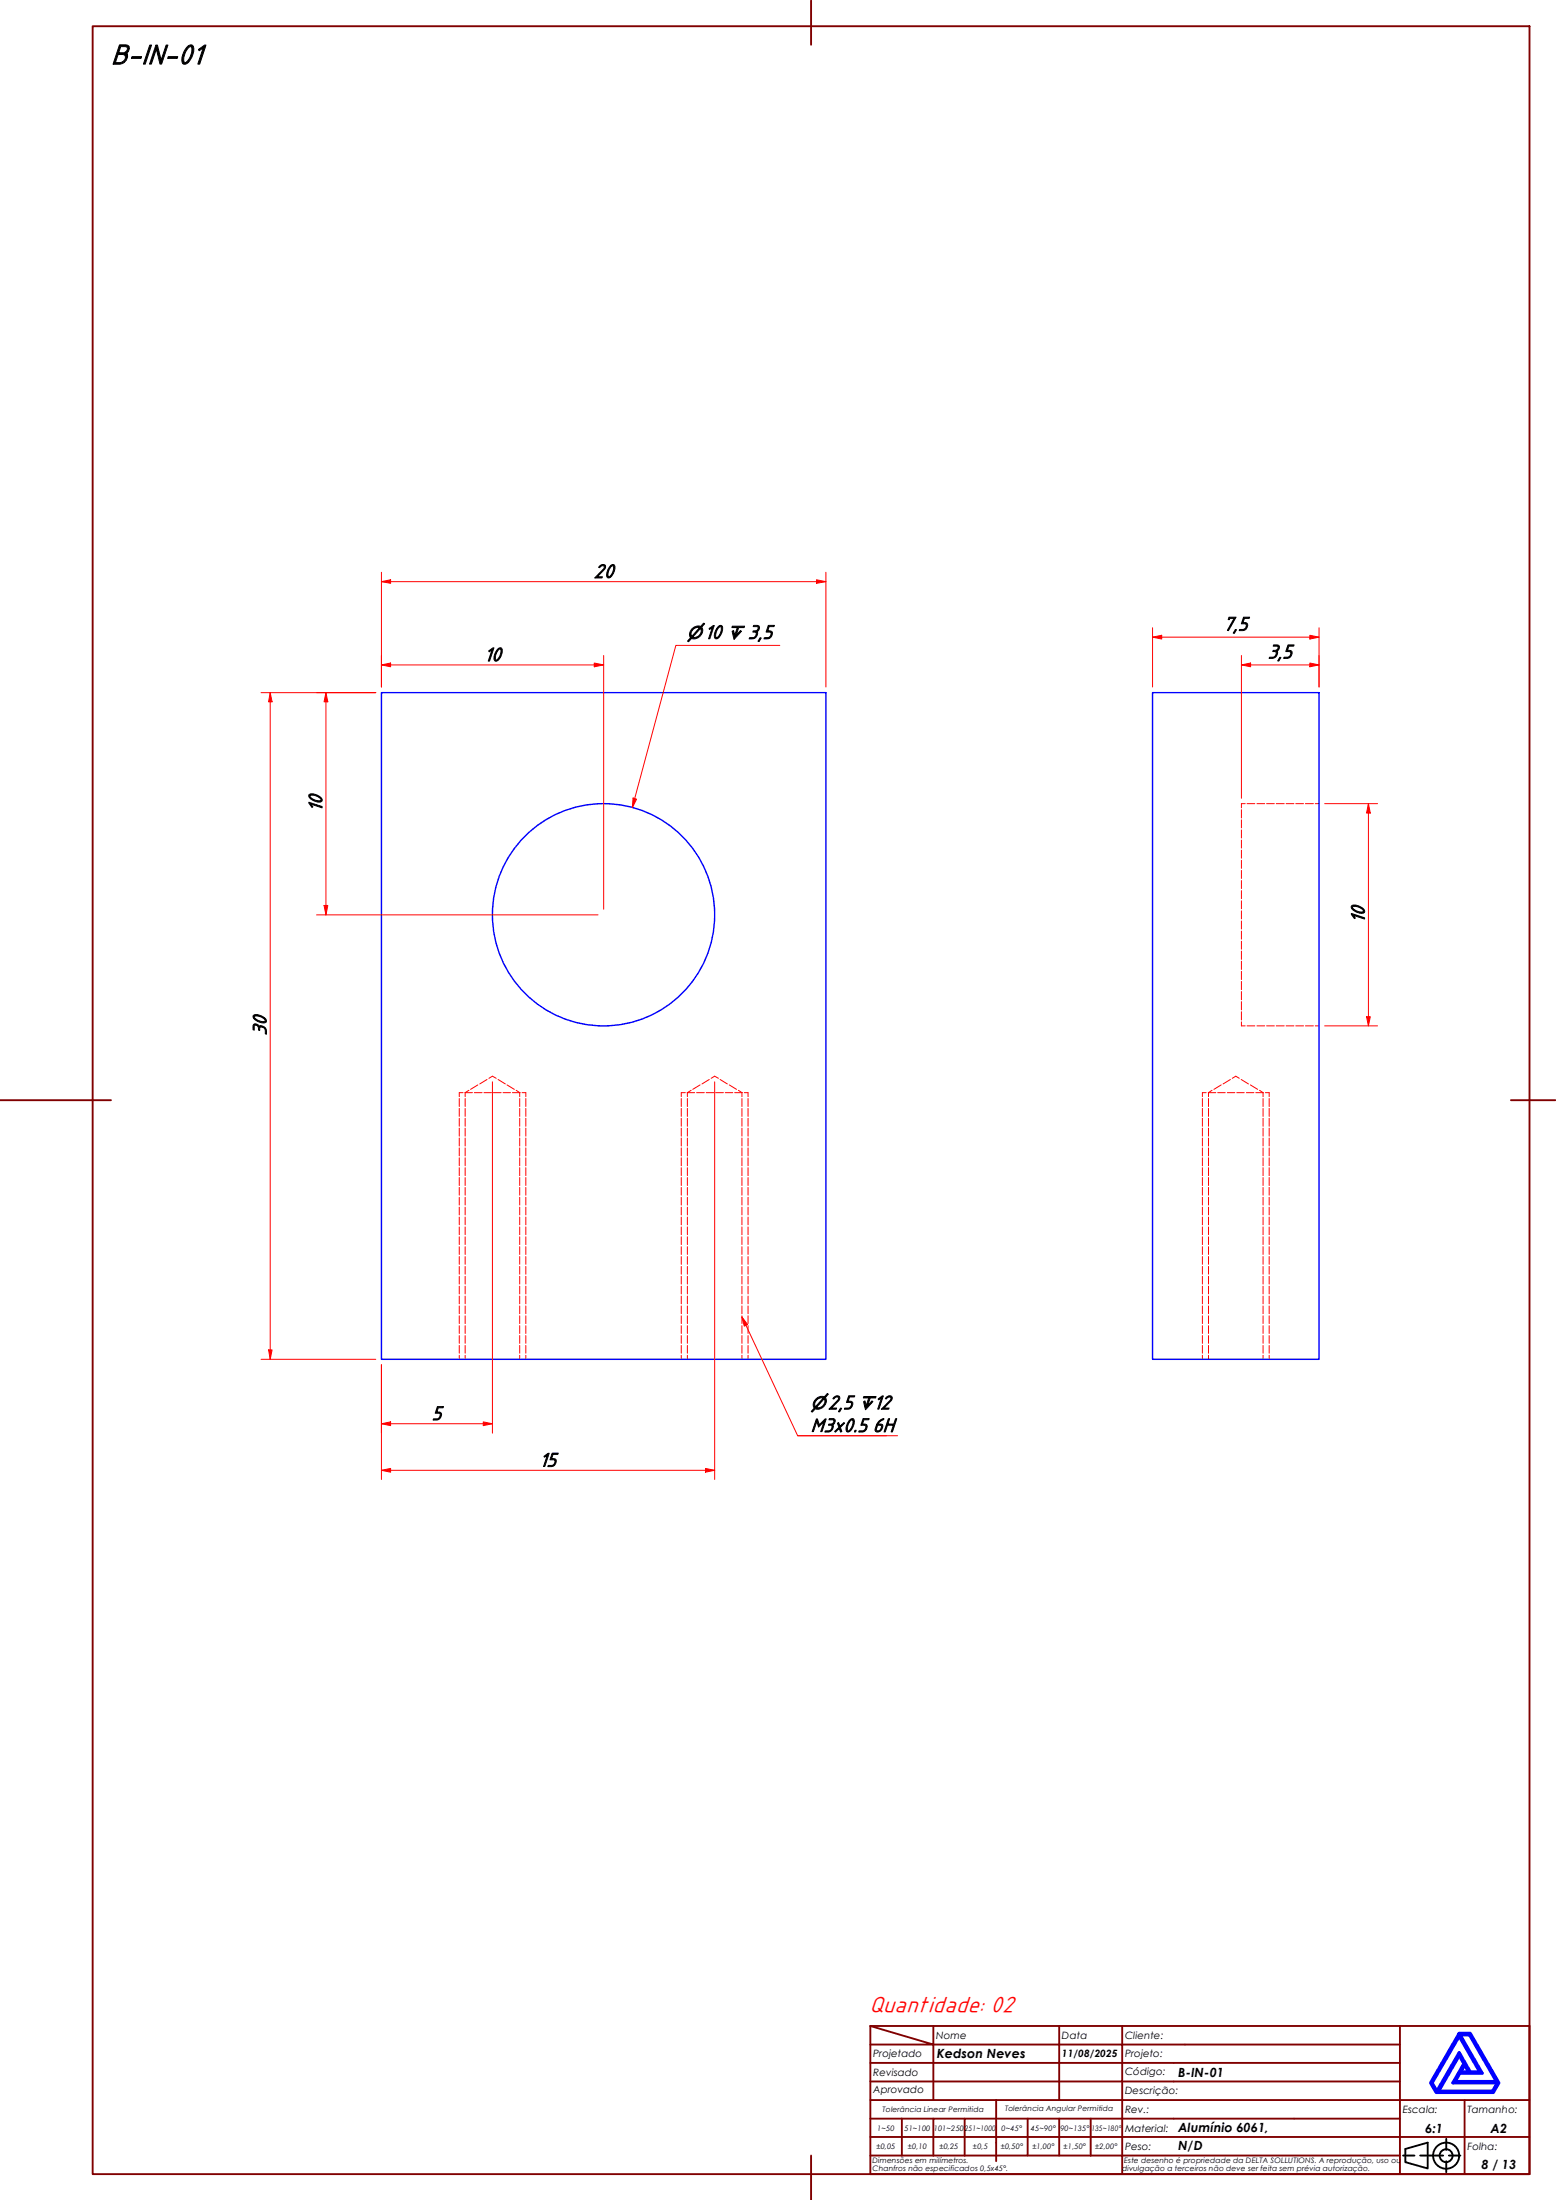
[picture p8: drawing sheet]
<svg xmlns="http://www.w3.org/2000/svg" width="420mm" height="594mm" viewBox="0 0 420 594" stroke-linecap="round" stroke-linejoin="round" font-family="sans-serif">
<!-- layer: Hidden (ABNT) -->
<g fill="none" stroke="#f00" stroke-width=".27">
<path d="M335.2 218.7v2.2M336.2 217h-1v1.2M336.7 217h2.1M339.4 217h2.1M342 217h2.1M344.6 217h2.2M347.3 217h2.1M349.9 217h2.1M352.5 217h2.1M355.2 217h1M335.2 221.4v2.2M335.2 224.1v2.2"/>
<path d="M335.2 226.9v2.1M335.2 229.6v2.1M335.2 232.3v2.2M335.2 235v2.2M335.2 237.8v2.1M335.2 240.5v2.2M335.2 243.2v2.2M335.2 246v2.1M335.2 248.7v2.2M335.2 251.4v2.2M335.2 254.2v2.1M335.2 256.8v2.3"/>
<path d="M335.2 259.6v2.2M335.2 262.3v2.2M335.2 265v2.2M335.2 267.8v2.2M335.2 270.5v2.2M335.2 273.2v2.2M335.2 275.9v1.1h1M336.7 277h2.1M339.4 277h2.1M342 277h2.1M344.6 277h2.2M347.3 277h2.1"/>
<path d="M349.9 277h2.1M352.5 277h2.1M355.2 277h1M124 296.6v2.2M124 299.3v2.2M125 295.1h-1v1M125.5 295.1h2.1M125.6 296.6v2.2M125.6 299.3v2.2M126.6 294.4l-1 .7v1M128.1 295.1h2.1M129 293l-1.9 1.2"/>
<path d="M130.7 295.1h2M131.5 291.5l-2 1.2M132 291.2l1-.6 1 .6M133.2 295.1h2.1M134.5 291.5l2 1.2M135.8 295.1h2.1M136.9 293l2 1.2M138.4 295.1h2.1M139.4 294.4l.9 .7v1M140.3 296.6v2.2M140.3 299.3v2.2M141 295.1h1v1"/>
<path d="M142 296.6v2.2M142 299.3v2.2M184 296.6v2.2M184 299.3v2.2M185 295.1h-1v1M185.5 295.1h2.1M185.6 296.6v2.2M185.6 299.3v2.2M186.6 294.4l-1 .7v1M188.1 295.1h2.1M189 293l-1.9 1.2M190.7 295.1h2"/>
<path d="M191.5 291.5l-2 1.2M192 291.2l1-.6 1 .6M193.2 295.1h2.1M194.4 291.5l2 1.2M195.8 295.1h2.1M196.9 293l2 1.2M198.4 295.1h2.1M199.4 294.4l.9 .7v1M200.3 296.6v2.2M200.3 299.3v2.2M201 295.1h1v1M202 296.6v2.2"/>
<path d="M202 299.3v2.2M324.7 296.6v2.2M324.7 299.3v2.2M325.7 295.1h-1v1M326.3 295.1h2M326.3 296.6v2.2M326.3 299.3v2.2M327.3 294.4l-1 .7v1M328.8 295.1h2M329.8 293l-2 1.2M331.4 295.1h2M332.2 291.5l-1.9 1.2"/>
<path d="M332.7 291.2l1-.6 .9 .6M333.9 295.1h2.1M335.2 291.5l1.9 1.2M336.5 295.1h2.1M337.6 293l2 1.2M339.1 295.1h2M340.1 294.4l1 .7v1M341.1 296.6v2.2M341.1 299.3v2.2M341.7 295.1h1v1M342.7 296.6v2.2M342.7 299.3v2.2"/>
<path d="M124 302v2.1M124 304.6v2.2M124 307.3v2.2M124 310v2.1M124 312.6v2.2M124 315.3v2.2M124 318v2.1M125.6 302v2.1M125.6 304.6v2.2M125.6 307.3v2.2M125.6 310v2.1M125.6 312.6v2.2"/>
<path d="M125.6 315.3v2.2M125.6 318v2.1M140.3 302v2.1M140.3 304.6v2.2M140.3 307.3v2.2M140.3 310v2.1M140.3 312.6v2.2M140.3 315.3v2.2M140.3 318v2.1M142 302v2.1M142 304.6v2.2M142 307.3v2.2"/>
<path d="M142 310v2.1M142 312.6v2.2M142 315.3v2.2M142 318v2.1M184 302v2.1M184 304.6v2.2M184 307.3v2.2M184 310v2.1M184 312.6v2.2M184 315.3v2.2M184 318v2.1M185.6 302v2.1"/>
<path d="M185.6 304.6v2.2M185.6 307.3v2.2M185.6 310v2.1M185.6 312.6v2.2M185.6 315.3v2.2M185.6 318v2.1M200.3 302v2.1M200.3 304.6v2.2M200.3 307.3v2.2M200.3 310v2.1M200.3 312.6v2.2M200.3 315.3v2.2"/>
<path d="M200.3 318v2.1M202 302v2.1M202 304.6v2.2M202 307.3v2.2M202 310v2.1M202 312.6v2.2M202 315.3v2.2M202 318v2.1M324.7 302v2.1M324.7 304.6v2.2M324.7 307.3v2.2M324.7 310v2.1"/>
<path d="M324.7 312.6v2.2M324.7 315.3v2.2M324.7 318v2.1M326.3 302v2.1M326.3 304.6v2.2M326.3 307.3v2.2M326.3 310v2.1M326.3 312.6v2.2M326.3 315.3v2.2M326.3 318v2.1M341.1 302v2.1M341.1 304.6v2.2"/>
<path d="M341.1 307.3v2.2M341.1 310v2.1M341.1 312.6v2.2M341.1 315.3v2.2M341.1 318v2.1M342.7 302v2.1M342.7 304.6v2.2M342.7 307.3v2.2M342.7 310v2.1M342.7 312.6v2.2M342.7 315.3v2.2M342.7 318v2.1"/>
<path d="M124 320.6v2.1M124 323.3v2.1M124 326v2.1M124 328.6v2.1M124 331.3v2.1M124 334v2.1M124 336.6v2.1M124 339.3v2.1M125.6 320.6v2.1M125.6 323.3v2.1M125.6 326v2.1M125.6 328.6v2.1"/>
<path d="M125.6 331.3v2.1M125.6 334v2.1M125.6 336.6v2.1M125.6 339.3v2.1M140.3 320.6v2.1M140.3 323.3v2.1M140.3 326v2.1M140.3 328.6v2.1M140.3 331.3v2.1M140.3 334v2.1M140.3 336.6v2.1M140.3 339.3v2.1"/>
<path d="M142 320.6v2.1M142 323.3v2.1M142 326v2.1M142 328.6v2.1M142 331.3v2.1M142 334v2.1M142 336.6v2.1M142 339.3v2.1M184 320.6v2.1M184 323.3v2.1M184 326v2.1M184 328.6v2.1"/>
<path d="M184 331.3v2.1M184 334v2.1M184 336.6v2.1M184 339.3v2.1M185.6 320.6v2.1M185.6 323.3v2.1M185.6 326v2.1M185.6 328.6v2.1M185.6 331.3v2.1M185.6 334v2.1M185.6 336.6v2.1M185.6 339.3v2.1"/>
<path d="M200.3 320.6v2.1M200.3 323.3v2.1M200.3 326v2.1M200.3 328.6v2.1M200.3 331.3v2.1M200.3 334v2.1M200.3 336.6v2.1M200.3 339.3v2.1M202 320.6v2.1M202 323.3v2.1M202 326v2.1M202 328.6v2.1"/>
<path d="M202 331.3v2.1M202 334v2.1M202 336.6v2.1M202 339.3v2.1M324.7 320.6v2.1M324.7 323.3v2.1M324.7 326v2.1M324.7 328.6v2.1M324.7 331.3v2.1M324.7 334v2.1M324.7 336.6v2.1M324.7 339.3v2.1"/>
<path d="M326.3 320.6v2.1M326.3 323.3v2.1M326.3 326v2.1M326.3 328.6v2.1M326.3 331.3v2.1M326.3 334v2.1M326.3 336.6v2.1M326.3 339.3v2.1M341.1 320.6v2.1M341.1 323.3v2.1M341.1 326v2.1M341.1 328.6v2.1"/>
<path d="M341.1 331.3v2.1M341.1 334v2.1M341.1 336.6v2.1M341.1 339.3v2.1M342.7 320.6v2.1M342.7 323.3v2.1M342.7 326v2.1M342.7 328.6v2.1M342.7 331.3v2.1M342.7 334v2.1M342.7 336.6v2.1M342.7 339.3v2.1"/>
<path d="M124 342v2.1M124 344.6v2.1M124 347.3v2.1M124 350v2.1M124 352.7v2M124 355.3v2.1M124 358v2.1M125.6 342v2.1M125.6 344.6v2.1M125.6 347.3v2.1M125.6 350v2.1M125.6 352.7v2"/>
<path d="M125.6 355.3v2.1M125.6 358v2.1M140.3 342v2.1M140.3 344.6v2.1M140.3 347.3v2.1M140.3 350v2.1M140.3 352.7v2M140.3 355.3v2.1M140.3 358v2.1M142 342v2.1M142 344.6v2.1M142 347.3v2.1"/>
<path d="M142 350v2.1M142 352.7v2M142 355.3v2.1M142 358v2.1M184 342v2.1M184 344.6v2.1M184 347.3v2.1M184 350v2.1M184 352.7v2M184 355.3v2.1M184 358v2.1M185.6 342v2.1"/>
<path d="M185.6 344.6v2.1M185.6 347.3v2.1M185.6 350v2.1M185.6 352.7v2M185.6 355.3v2.1M185.6 358v2.1M200.3 342v2.1M200.3 344.6v2.1M200.3 347.3v2.1M200.3 350v2.1M200.3 352.7v2M200.3 355.3v2.1"/>
<path d="M200.3 358v2.1M202 342v2.1M202 344.6v2.1M202 347.3v2.1M202 350v2.1M202 352.7v2M202 355.3v2.1M202 358v2.1M324.7 342v2.1M324.7 344.6v2.1M324.7 347.3v2.1M324.7 350v2.1"/>
<path d="M324.7 352.7v2M324.7 355.3v2.1M324.7 358v2.1M326.3 342v2.1M326.3 344.6v2.1M326.3 347.3v2.1M326.3 350v2.1M326.3 352.7v2M326.3 355.3v2.1M326.3 358v2.1M341.1 342v2.1M341.1 344.6v2.1"/>
<path d="M341.1 347.3v2.1M341.1 350v2.1M341.1 352.7v2M341.1 355.3v2.1M341.1 358v2.1M342.7 342v2.1M342.7 344.6v2.1M342.7 347.3v2.1M342.7 350v2.1M342.7 352.7v2M342.7 355.3v2.1M342.7 358v2.1"/>
<path d="M124 360.7v2M124 363.3v2.1M124 366v1.1M125.6 360.7v2M125.6 363.3v2.1M125.6 366v1.1M140.3 360.7v2M140.3 363.3v2.1M140.3 366v1.1M142 360.7v2M142 363.3v2.1M142 366v1.1"/>
<path d="M184 360.7v2M184 363.3v2.1M184 366v1.1M185.6 360.7v2M185.6 363.3v2.1M185.6 366v1.1M200.3 360.7v2M200.3 363.3v2.1M200.3 366v1.1M202 360.7v2M202 363.3v2.1M202 366v1.1"/>
<path d="M324.7 360.7v2M324.7 363.3v2.1M324.7 366v1.1M326.3 360.7v2M326.3 363.3v2.1M326.3 366v1.1M341.1 360.7v2M341.1 363.3v2.1M341.1 366v1.1M342.7 360.7v2M342.7 363.3v2.1M342.7 366v1.1"/>
</g>
<!-- layer: Visible (ABNT) -->
<g fill="none" stroke="#00f" stroke-width=".38">
<path d="M103 187h120v180.1h-120zM311.2 187h45v180.1h-45z"/>
<circle cx="163" cy="247" r="30"/>
</g>
<!-- layer: Borda A3/A4 (ABNT) -->
<g fill="none" stroke="#800000" stroke-width=".51">
<path d="M25 7.1h388v580h-388zM219 .1v12M0 297.1h30M408 297.1h12M235 547.1l17 5h-17M235 547.1h178v40h-178zM235 557.1h51v10M252 552.1h34v5h17M252 552.1v15M252 547.1v5M286 547.1v5h17v5M303 547.1v5h75"/>
<path d="M303 557.1v5h-68M303 557.1h75M378 547.1v20h-143M235 577.1h143v10M235 572.1h17M243.5 572.1v10M260.5 572.1h-8.5v10M269 567.1v16.5M277.5 572.1v10h-42.5M286 572.1v10h8.5M294.5 572.1v10M303 572.1h-42.5v10"/>
<path d="M303 572.1v10h75M303 572.1h75M378 562.1h-75v10M395.5 567.1v10h17.5M413 567.1h-35v10h17.5v10M219 582.1v12M277.5 582.1h8.5M294.5 582.1h8.5v5"/>
</g>
<path d="M394 555.1l1.3 2.1-3 5.3h12l-1.3 2.2h-14.5zM394 549.9l5.5 9.6h-2.5l-3-5.2-6 10.4-1.3-2.2zM394 549.1h3l7.7 13.4-1.5 2.6h-15.4l-1.5-2.6zM394.3 549.5h2.5l7.3 12.6h-11.2l1.3-2.2h6zM395.5 557.7l1.1 1.8h-2.1z" fill="none" stroke="#00f" stroke-width=".83"/>
<!-- layer: 0 -->
<path d="M387.8 565.1h15.4" fill="none" stroke="#000" stroke-width=".27"/>
<g fill="none" stroke="#000" stroke-width=".51">
<path d="M390.5 577.6v3M378.8 582.1h3.2M379.5 580.3l6-1.7v7l-6-1.7zM383.5 582.1h6.2M390.5 583.6v3M391.2 582.1h3.1"/>
<circle cx="390.5" cy="582.1" r="3.5"/>
<circle cx="390.5" cy="582.1" r="1.75"/>
</g>
<path d="M73 187v2.5" fill="none" stroke="#f00" stroke-width=".27"/>
<path d="M73 187l.5 2.5h-1z" fill="#f00"/>
<path d="M73 187l.5 2.5h-1zM73 364.5v2.6" fill="none" stroke="#f00" stroke-width=".27"/>
<path d="M72.5 364.5h1l-.5 2.6z" fill="#f00"/>
<path d="M103 157.1h2.5M70.5 187h31M73 189.5v175M70.5 367.1h31M72.5 364.5h1l-.5 2.6z" fill="none" stroke="#f00" stroke-width=".27"/>
<path d="M103 157.1l2.5-.5v.9z" fill="#f00"/>
<path d="M103 157.1l2.5-.5v.9zM220.5 157.1h2.5" fill="none" stroke="#f00" stroke-width=".27"/>
<path d="M220.5 156.6l2.5 .5-2.5 .4z" fill="#f00"/>
<path d="M103 154.5v31M105.5 157.1h115M220.5 156.6l2.5 .5-2.5 .4zM223 154.5v31M88 187v2.5" fill="none" stroke="#f00" stroke-width=".27"/>
<path d="M88 187l.5 2.5h-1z" fill="#f00"/>
<path d="M88 187l.5 2.5h-1zM88 244.5v2.6" fill="none" stroke="#f00" stroke-width=".27"/>
<path d="M87.5 244.5h1l-.5 2.6z" fill="#f00"/>
<path d="M103 179.5h2.5M85.5 187h16M88 189.5v55M85.5 247.1h76M87.5 244.5h1l-.5 2.6z" fill="none" stroke="#f00" stroke-width=".27"/>
<path d="M103 179.5l2.5-.5v1.1z" fill="#f00"/>
<path d="M103 179.5l2.5-.5v1.1zM160.5 179.5h2.5" fill="none" stroke="#f00" stroke-width=".27"/>
<path d="M160.5 179l2.5 .5-2.5 .6z" fill="#f00"/>
<path d="M103 177v8.5M105.5 179.5h55M160.5 179l2.5 .5-2.5 .6zM163 177v68.5M103 384.5h2.5" fill="none" stroke="#f00" stroke-width=".27"/>
<path d="M103 384.5l2.5-.5v1z" fill="#f00"/>
<path d="M103 384.5l2.5-.5v1zM130.5 384.5h2.5" fill="none" stroke="#f00" stroke-width=".27"/>
<path d="M130.5 384l2.5 .5-2.5 .5z" fill="#f00"/>
<path d="M133 292.1v94.9M103 368.5v18.5M103 397h2.5M105.5 384.5h25M130.5 384l2.5 .5-2.5 .5z" fill="none" stroke="#f00" stroke-width=".27"/>
<path d="M103 397l2.5-.5v1z" fill="#f00"/>
<path d="M103 397l2.5-.5v1zM190.5 397h2.5" fill="none" stroke="#f00" stroke-width=".27"/>
<path d="M190.5 396.5l2.5 .5-2.5 .5z" fill="#f00"/>
<path d="M311.2 172.1h2.5M193 292.1v107.4M103 368.5v31M105.5 397h85M190.5 396.5l2.5 .5-2.5 .5z" fill="none" stroke="#f00" stroke-width=".27"/>
<path d="M311.2 172.1l2.5-.6v1.1z" fill="#f00"/>
<path d="M311.2 172.1l2.5-.6v1.1zM353.7 172.1h2.5" fill="none" stroke="#f00" stroke-width=".27"/>
<path d="M353.7 171.5l2.5 .6-2.5 .5z" fill="#f00"/>
<path d="M311.2 169.5v16M313.7 172.1h40M335.2 179.5h2.5M353.7 171.5l2.5 .6-2.5 .5zM356.2 169.5v16" fill="none" stroke="#f00" stroke-width=".27"/>
<path d="M335.2 179.5l2.5-.5v1.1z" fill="#f00"/>
<path d="M335.2 179.5l2.5-.5v1.1zM353.7 179.5h2.5" fill="none" stroke="#f00" stroke-width=".27"/>
<path d="M353.7 179l2.5 .5-2.5 .6z" fill="#f00"/>
<path d="M335.2 177v38.6M337.7 179.5h16M353.7 179l2.5 .5-2.5 .6zM356.2 177v8.5M369.5 217v2.6" fill="none" stroke="#f00" stroke-width=".27"/>
<path d="M369.5 217l.5 2.6h-1z" fill="#f00"/>
<path d="M369.5 217l.5 2.6h-1zM369.5 274.5v2.5" fill="none" stroke="#f00" stroke-width=".27"/>
<path d="M369 274.5h1l-.5 2.5z" fill="#f00"/>
<path d="M357.7 217h14.3M369.5 219.6v54.9M357.7 277h14.3M369 274.5h1l-.5 2.5z" fill="none" stroke="#f00" stroke-width=".27"/>
<path d="M200.3 355.6l1.1 2.3" fill="none" stroke="#f00" stroke-width=".27"/>
<path d="M200.3 355.6l1.6 2.1-.9 .4z" fill="#f00"/>
<path d="M171.4 215.6l-.6 2.5M200.3 355.6l1.6 2.1-.9 .4zM201.4 357.9l14 29.8h24M215.4 387.7h27" fill="none" stroke="#f00" stroke-width=".27"/>
<path d="M170.9 215.5l1 .3-1.1 2.3z" fill="#f00"/>
<path d="M210.6 174.3h-28.1l-11.1 41.3M170.9 215.5l1 .3-1.1 2.3z" fill="none" stroke="#f00" stroke-width=".27"/>
<text font-size="8.1" x="30" y="17.2">B-IN-01</text>
<text font-size="6.5" fill="#f00" x="234.8" y="543.4">Quantidade: 02</text>
<g font-size="5.6">
<text x="160.3" y="156">20</text>
<text x="190.2" y="172.4">10</text>
<text x="201.9" y="172.4">3,5</text>
<text x="330.3" y="170.2">7,5</text>
<text x="130.7" y="178.5">10</text>
<text x="342.3" y="177.7">3,5</text>
<text x="86.9" y="219.3" transform="rotate(-90 86.9 219.3)">10</text>
<text x="368.4" y="249.3" transform="rotate(-90 368.4 249.3)">10</text>
<text x="71.9" y="279.7" transform="rotate(-90 71.9 279.7)">30</text>
<text x="116.5" y="383.4">5</text>
<text x="223.6" y="380.5">2,5</text>
<text x="235.8" y="380.5">12</text>
<text x="218.9" y="386.6">M3x0.5</text>
<text x="235.6" y="386.6">6H</text>
<text x="145.6" y="396">15</text>
</g>
<g font-size="4.8">
<text x="185.5" y="172.4">⌀</text>
<text x="196.3" y="172.4">↧</text>
<text x="218.9" y="380.5">⌀</text>
<text x="231.8" y="380.5">↧</text>
</g>
<g font-size="3.4">
<text x="253" y="555.9">Kedson Neves</text>
<text x="318.1" y="560.8">B-IN-01</text>
<text x="318.1" y="575.8">Alumínio 6061,</text>
<text x="384.8" y="575.9">6:1</text>
<text x="402.5" y="575.9">A2</text>
<text x="318.1" y="580.6">N/D</text>
<text x="400" y="585.6">8 / 13</text>
</g>
<g font-size="2.7">
<text x="252.8" y="550.6">Nome</text>
<text x="286.8" y="550.6">Data</text>
<text x="303.8" y="550.6">Cliente:</text>
<text x="235.8" y="555.3">Projetado</text>
<text x="286.8" y="555.4">11/08/2025</text>
<text x="303.8" y="555.3">Projeto:</text>
<text x="235.8" y="560.6">Revisado</text>
<text x="303.8" y="560.4">Código:</text>
<text x="235.8" y="565.3">Aprovado</text>
<text x="303.8" y="565.4">Descrição:</text>
<text x="303.8" y="575.6">Material:</text>
<text x="303.8" y="570.6">Rev.:</text>
<text x="378.8" y="570.6">Escala:</text>
<text x="396.2" y="570.6">Tamanho:</text>
<text x="303.8" y="580.6">Peso:</text>
<text x="396.2" y="580.6">Folha:</text>
</g>
<g font-size="2">
<text x="236.9" y="575.3">1~50</text>
<text x="238.3" y="570.3">Tolerância Linear Permitida</text>
<text x="244.2" y="575.3">51~100</text>
<text x="252.2" y="575.3">101~250</text>
<text x="260.5" y="575.3">251~1000</text>
<text x="270.4" y="575.3">0~45°</text>
<text x="271.4" y="570.1">Tolerância Angular Permitida</text>
<text x="278.4" y="575.3">45~90°</text>
<text x="286.3" y="575.3">90~135°</text>
<text x="294.7" y="575.3">135~180°</text>
<text x="236.7" y="580.2">±0,05</text>
<text x="245.2" y="580.2">±0,10</text>
<text x="253.7" y="580.2">±0,25</text>
<text x="262.7" y="580.2">±0,5</text>
<text x="270.3" y="580.2">±0,50°</text>
<text x="278.8" y="580.2">±1,00°</text>
<text x="287.2" y="580.2">±1,50°</text>
<text x="295.7" y="580.2">±2,00°</text>
<text x="235.6" y="584.1">Dimensões em milímetros.</text>
<text x="235.6" y="586.3">Chanfros não especificados 0,5x45°.</text>
<text x="303" y="586.2">divulgação a terceiros não deve ser feita sem prévia autorização.</text>
<text x="303.6" y="584.1">Este desenho é propriedade da DELTA SOLLUTIONS. A reprodução, uso ou</text>
</g>
</svg>
